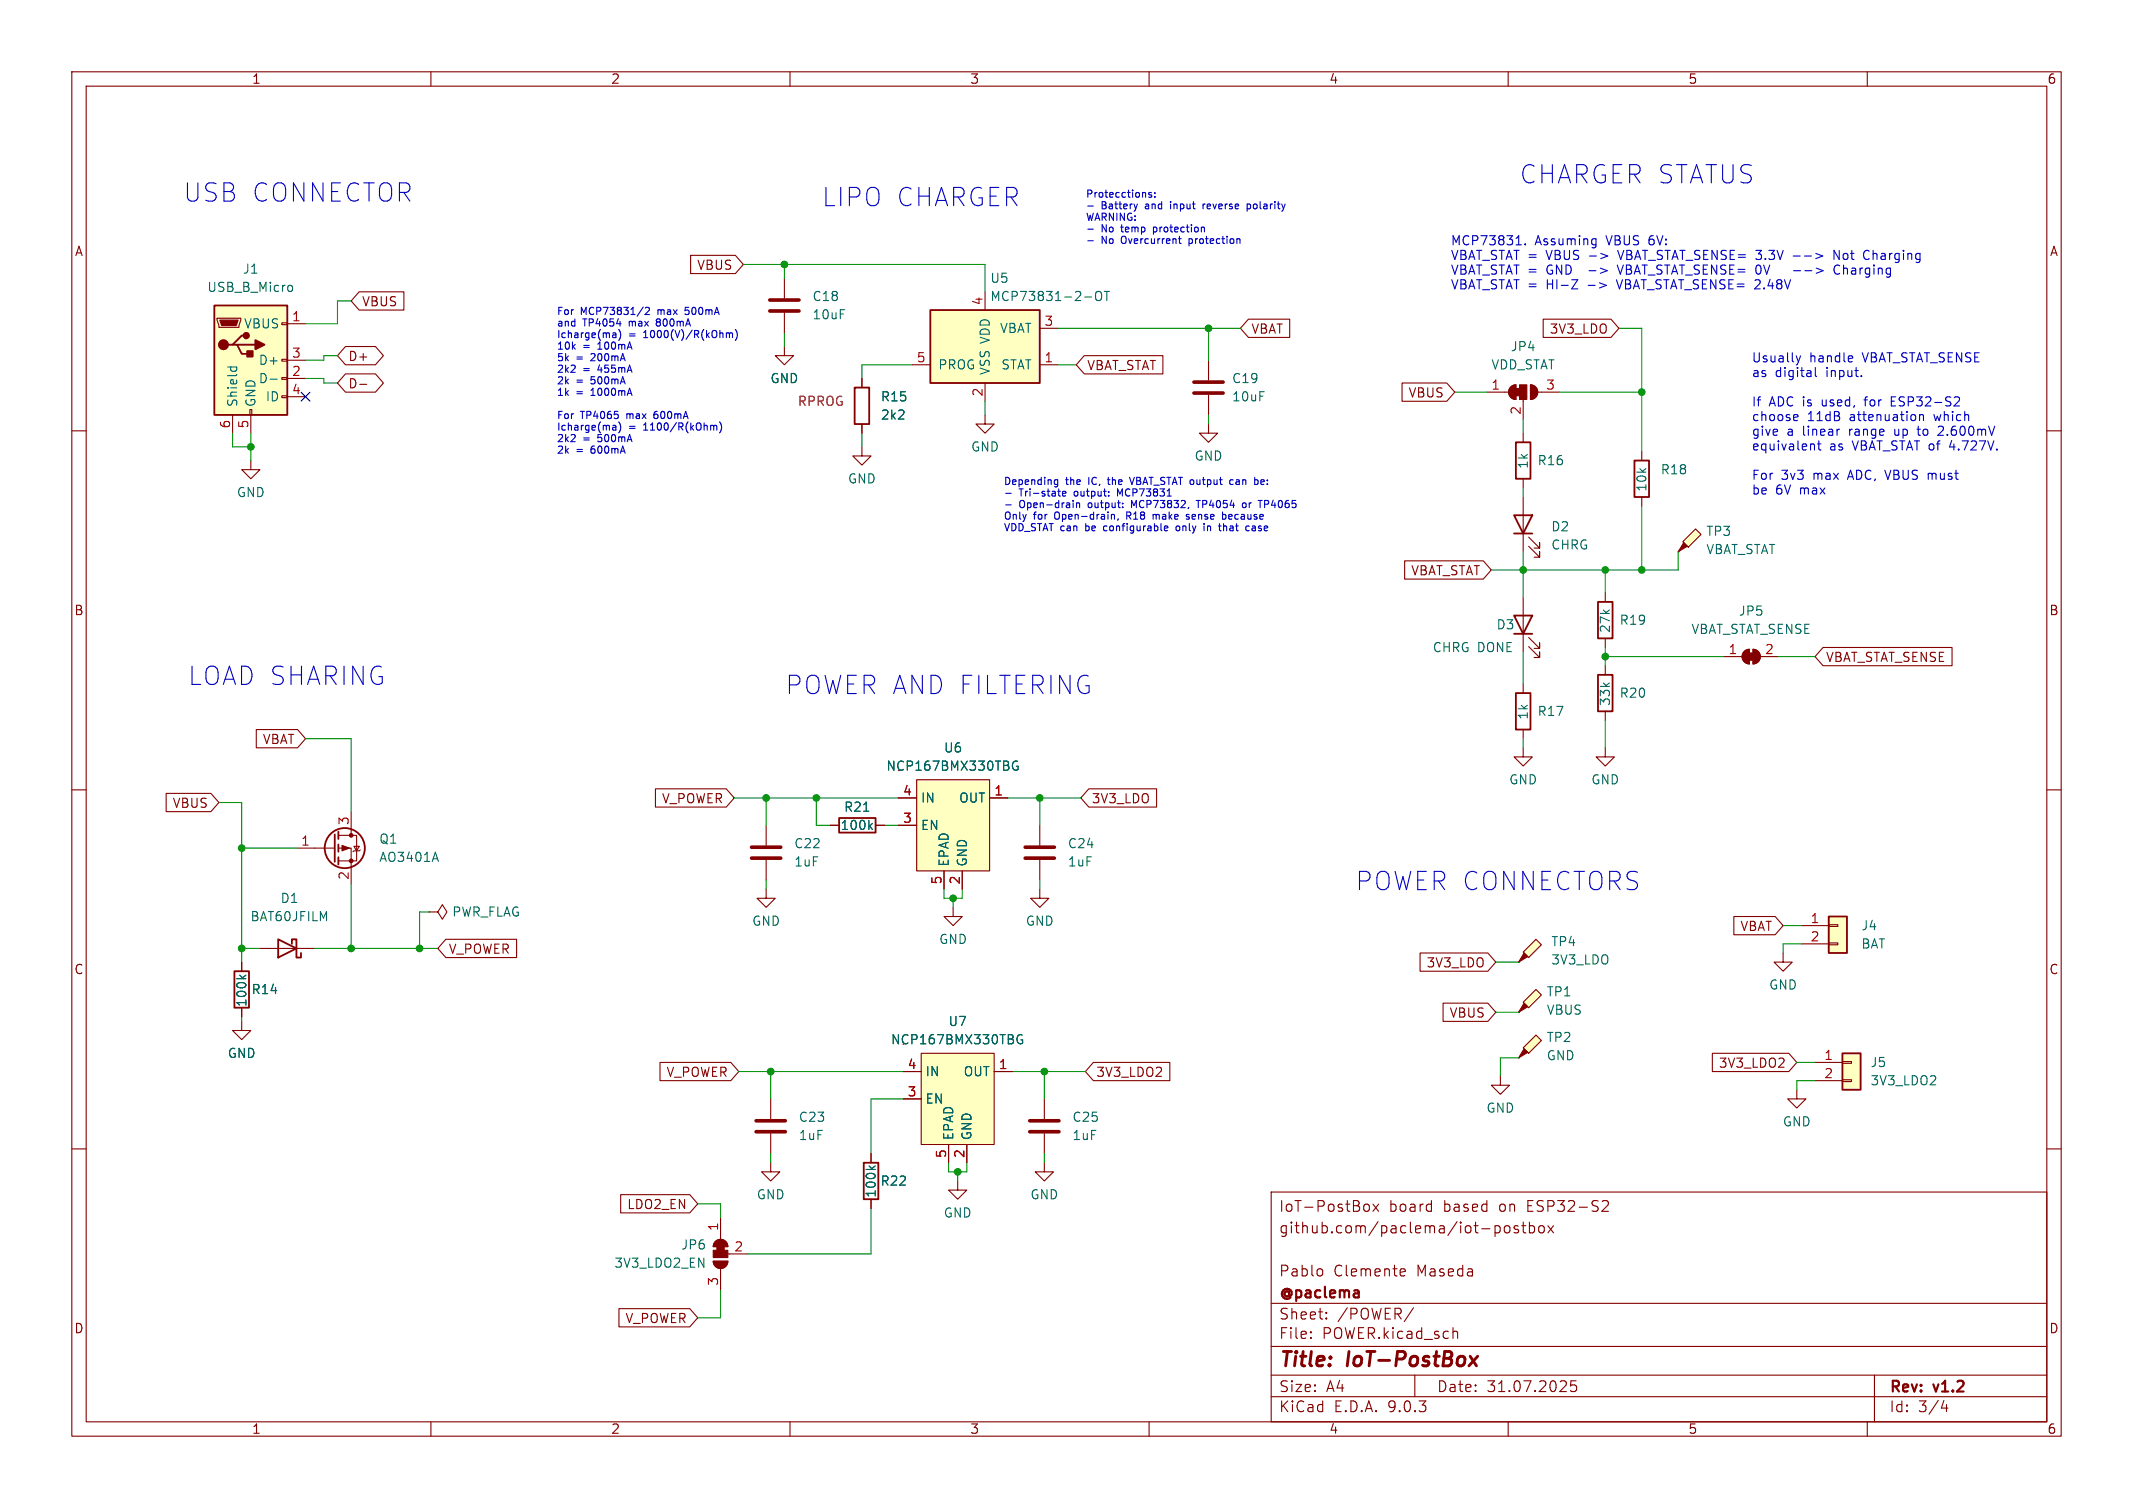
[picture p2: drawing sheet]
<svg xmlns="http://www.w3.org/2000/svg" width="297mm" height="210mm" viewBox="0 0 297 210" stroke-linecap="round" stroke-linejoin="round" font-family="sans-serif">
<g fill="none" stroke="#840000" stroke-width=".15">
<path d="M10 10h277v190h-277zM12 12h273v186h-273zM60 10v2M110 10v2M160 10v2M210 10v2M260 10v2M10 60h2M285 60h2M10 110h2M285 110h2M107.3 153v2.8"/>
<path d="M107.3 157.9v2.8M10 160h2M133.3 164.5v1.2h1.3l-1.3 1.3-1.2-1.3h1.2M177 166h108v32h-108zM183.9 176.7l.3 .3v.4l-.3 .3M190.2 167.7a.41 .41 0 0 1 .5 .3v.4a.41 .41 0 0 1-.5 .3M191.2 167.7l.8 1M192 167.7l-.8 1M195.2 176.7l.4 .1 .1 .3-.7 .1M195.6 177.6l-.4 .1M208.2 170.8l.4-.1 .3 .3v.4l-.2 .2-.1 .1-.4-.1M209.6 170.8a.41 .41 0 0 1 .6 .2v.4a.41 .41 0 0 1-.3 .3 .41 .41 0 0 1-.4-.3v-.4z"/>
<path d="M211.4 170.8l-.4-.1-.2 .2 .1 .2 .5 .2 .1 .1-.1 .2-.2 .1-.4-.1M211.9 170.7h.6M212.1 170.2v1.3l.1 .1 .3 .1M213 170.8l.4-.1 .3 .3v.4l-.2 .2-.1 .1-.4-.1M213 170.2v1.5M214.4 170.8a.41 .41 0 0 1 .6 .2v.4a.41 .41 0 0 1-.4 .3 .41 .41 0 0 1-.4-.3v-.4zM215.5 170.7l.8 1M216.3 170.7l-.8 1M223.2 167.3l.1-.1 .5 .1a.41 .41 0 0 1 .1 .5l-.9 .9h1M285 160h2M60 198v2M110 198v2"/>
<path d="M160 198v2M177 194.5h108M177 191.5h108M177 187.5h108M177 181.5h108M182.5 186.3h.1l-.1 .1M182.5 186.3v.1M182.5 185.5v.1M182.5 185.5h.1l-.1 .1M184.7 183.6v.1M184.7 183.6h-.1l.1 .1M184.7 182.8v.1"/>
<path d="M184.7 182.8h-.1l.1 .1M196.8 182.1l-1.3 2M197 191.5v3M202.4 185.5l.1-.1 .4 .1 .1 .9M210 198v2M219.5 192.3h-.8v.7l.2-.1h.5l.1 .3v.5l-.3 .1h-.3l-.2-.1M260 198v2M261 191.5v6.5M270.7 195l-.4 1.1h.9M271 195.6v1"/>
</g>
<path d="M204.7 188.9l.9 1.3M205.8 188.9l-1.3 1.3" fill="none" stroke="#840000" stroke-width=".4"/>
<path d="M105.3 156.1h4M105.3 157.6h4" fill="none" stroke="#840000" stroke-width=".51"/>
<path d="M212.1 145.9l1.8-1.8 .7 .8-1.7 1.8z" fill="#ffffc2"/>
<path d="M212.2 146.1l.5 .5-1.2 .7z" fill="#840000" stroke="#840000" stroke-width=".15"/>
<path d="M228.6 62.9v1.2M228.6 69.2v1.3M223.5 82.6v1.2M223.5 88.9v1.3M144.8 114.9v2.8M144.8 119.8v2.8M211.5 147.3h.1M212.1 145.9l1.8-1.8 .7 .8-1.7 1.8z" fill="none" stroke="#840000" stroke-width=".15"/>
<path d="M142.7 118h4.1M142.7 119.5h4.1" fill="none" stroke="#840000" stroke-width=".51"/>
<path d="M227.6 64.1h2v5.1h-2zM222.5 83.8h2v5.1h-2z" fill="none" stroke="#840000" stroke-width=".25"/>
<path d="M213.9 137.8l.7 .8-1.7 1.7-.8-.7z" fill="#ffffc2"/>
<path d="M212.2 139.7l.5 .5-1.2 .8z" fill="#840000" stroke="#840000" stroke-width=".15"/>
<path d="M213.9 137.8l.7 .8-1.7 1.7-.8-.7zM211.5 141h.1M107.3 161.9v1.3h1.3l-1.3 1.3-1.3-1.3h1.3" fill="none" stroke="#840000" stroke-width=".15"/>
<path d="M129.5 43.2h15.3v10.1h-15.3z" fill="#ffffc2"/>
<path d="M129.5 43.2h15.3v10.1h-15.3z" fill="none" stroke="#840000" stroke-width=".25"/>
<path d="M109.2 48.3v1.2h1.3l-1.3 1.3-1.3-1.3h1.3M127 50.8h2.5M137.2 40.6v2.6M137.2 53.3v2.6M144.8 50.8h2.5M144.8 45.7h2.5M168.3 59.1v1.2h1.2l-1.2 1.3-1.3-1.3h1.3M106.7 114.9v2.8M106.7 119.8v2.8M106.7 123.8v1.3h1.2l-1.2 1.3-1.3-1.3h1.3" fill="none" stroke="#840000" stroke-width=".15"/>
<path d="M151 41.4h1M152.7 40.6a.42 .42 0 0 1 .5 0 .42 .42 0 0 1 .2 .4v.4a.42 .42 0 0 1-.4 .5 .42 .42 0 0 1-.5-.5v-.4zM153.8 40.6h.7M154.1 40.6v1.3" fill="none" stroke="#006464" stroke-width=".15"/>
<path d="M104.6 118h4.1M104.6 119.5h4.1" fill="none" stroke="#840000" stroke-width=".51"/>
<path d="M29.8 42.5h10.2v15.3h-10.2z" fill="#ffffc2"/>
<path d="M29.8 42.5h10.2v15.3h-10.2zM32.4 48h.6l.7 1.3h1.2M33 48h2.6M34.3 46.7h-.6l-1.3 1.3h-.7M210.8 71.8h2.6l-1.3 2.5zM210.8 74.3h2.6M211.1 61.6h2v5.1h-2zM210.8 85.7h2.6l-1.3 2.6zM210.8 88.3h2.6M211.1 96.5h2v5.1h-2zM32.6 135.3h2.1v5h-2.1z" fill="none" stroke="#840000" stroke-width=".25"/>
<g fill="none" stroke="#840000" stroke-width=".15">
<path d="M30.2 44.3h3.3v.3l-.2 1h-2.8zM32.4 57.8v2.5M34.8 57h.3v.8h-.3zM34.9 57.8v2.5M39.2 45h.8v.2h-.8zM39.2 50h.8v.3h-.8zM39.2 52.6h.8v.2h-.8zM39.2 55.1h.8v.3h-.8zM40 45.1h2.5M40 50.2h2.5M40 52.7h2.5M40 55.2h2.5"/>
<path d="M212.1 60.3v1.3M212.1 66.7v1.2M212.1 69.2v7.6M212.9 76.1l1.5 1.5v-.8v.8h-.8M212.9 74.8l1.5 1.5v-.7v.7h-.8M212.1 83.2v7.6M212.1 95.3v1.2M212.9 90l1.5 1.6v-.8v.8h-.8M212.9 88.8l1.5 1.5v-.8v.8h-.8M240 91.4h2.6M242.9 90.7l.3-.2 .4-.1v2.1a1.02 1.02 0 0 1-.9-.7 1.02 1.02 0 0 1 .2-1.1zM244.1 90.4a1.02 1.02 0 0 1 1 1 1.02 1.02 0 0 1-1 1.1z"/>
<path d="M245.1 91.4h2.5M212.1 104.1v1.3h1.3l-1.3 1.3-1.3-1.3h1.3M212.1 101.6v1.3M223.5 104.1v1.3h1.3l-1.3 1.3-1.3-1.3h1.3M33.7 134v1.3M33.7 140.3v1.3"/>
</g>
<g fill="#840000" stroke="#840000" stroke-width=".15">
<path d="M30.6 44.6h2.5l-.2 .7h-2z"/>
<path d="M243.3 90.9h1v1h-1z"/>
<path d="M242.9 90.7l.3-.2 .4-.1v2.1a1.02 1.02 0 0 1-.9-.7 1.02 1.02 0 0 1 .2-1.1z"/>
<path d="M244.1 90.4a1.02 1.02 0 0 1 1 1 1.02 1.02 0 0 1-1 1.1z"/>
</g>
<g fill="#840000" stroke="#840000" stroke-width=".25">
<path d="M34.4 48.9h.8v.8h-.8z"/>
<path d="M35.6 47.4l1.2 .6-1.2 .6z"/>
<circle cx="31.1" cy="48" r=".63"/>
<circle cx="34.3" cy="46.7" r=".38"/>
</g>
<path d="M40.3 39.7l.3 .1 .1 .2v.5l-.4 .1M31.7 51.1h1.3M32.2 51.1l-.1 .4M32.9 51.1l.1 .4M37.6 52.8h1M33.4 135.8l.5 .5M34.2 135.8l-.4 .4" fill="none" stroke="#006464" stroke-width=".15"/>
<path d="M234.3 75.4l1.8-1.7 .8 .7-1.8 1.8z" fill="#ffffc2"/>
<g fill="#840000" stroke="#840000" stroke-width=".15">
<path d="M234.4 75.6l.5 .5-1.2 .7z"/>
<path d="M211.1 54.1h.5v1h-.5z"/>
<path d="M210.4 53.9l.3-.2 .4-.1v2a1.02 1.02 0 0 1-1-.6 1.02 1.02 0 0 1 .3-1.1z"/>
<path d="M211.6 53.6h1v2h-1z"/>
<path d="M213.1 53.6a1.02 1.02 0 0 1 1 1 1.02 1.02 0 0 1-1 1z"/>
</g>
<g fill="none" stroke="#840000" stroke-width=".15">
<path d="M168.3 50.2v2.8M168.3 55v2.8M207 54.6h3.1M210.4 53.9l.3-.2 .4-.1v2a1.02 1.02 0 0 1-1-.6 1.02 1.02 0 0 1 .3-1.1zM212.1 55.6v2.8M213.1 53.6a1.02 1.02 0 0 1 1 1 1.02 1.02 0 0 1-1 1zM214.1 54.6h3.1M120 62.2v1.3h1.3l-1.3 1.3-1.3-1.3h1.3M233.7 76.8h.1M234.3 75.4l1.8-1.7 .8 .7-1.8 1.8zM223.5 92.7v1.3M223.5 99.1v1.2"/>
<path d="M36.2 132.1h7.6M59.7 127h1.3l.6 1 .6-1-.6-1-.6 1M59.7 127h.1M33.7 142.2v1.3h1.2l-1.2 1.3-1.3-1.3h1.3"/>
</g>
<path d="M222.5 94h2v5.1h-2zM38.7 130.8l2.6 1.3-2.6 1.3zM40.6 131.4v-.6h.7v2.6h.6v-.7" fill="none" stroke="#840000" stroke-width=".25"/>
<path d="M166.2 53.2h4.1M166.2 54.7h4.1" fill="none" stroke="#840000" stroke-width=".51"/>
<path d="M254.6 127.6h2.6v5.1h-2.6z" fill="#ffffc2"/>
<path d="M254.6 127.6h2.6v5.1h-2.6z" fill="none" stroke="#840000" stroke-width=".25"/>
<path d="M250.8 128.9h3.8M250.8 131.4h3.8M254.6 128.8h1.3v.2h-1.3zM254.6 131.3h1.3v.3h-1.3z" fill="none" stroke="#840000" stroke-width=".15"/>
<path d="M128.3 146.7h10.1v12.7h-10.1z" fill="#ffffc2"/>
<g fill="none" stroke="#840000" stroke-width=".15">
<path d="M137.2 57.8v1.3h1.2l-1.2 1.2-1.3-1.2h1.3M41.3 118.1h5.3M47.1 116.3h2.6v3.6h-2.6M47.1 118.1h1.8v5.1M48.9 113v3.3M49.3 117.9h.7l-.3 .6zM50.2 118.4l-.2 .1h-.7l-.2 .1M132.7 126.4v1.2h1.3l-1.3 1.3-1.3-1.3h1.3M144.8 123.8v1.3h1.2l-1.2 1.3-1.3-1.3h1.3M248.3 132.7v1.3h1.3l-1.3 1.3-1.3-1.3h1.3M125.7 149.2h2.6M125.7 153h2.6"/>
<path d="M128.3 146.7h10.1v12.7h-10.1zM132.1 159.4v2.5M134.6 159.4v2.5M138.4 149.2h2.6M99.3 175.6h2a1.02 1.02 0 0 1-1 1.1 1.02 1.02 0 0 1-1-1.1zM99.6 172.9a1.02 1.02 0 0 1 1.1-.2 1.02 1.02 0 0 1 .6 .9h-2l.1-.4zM100.3 169.5v3.1M100.3 176.7v3M101.3 174.6h2.8"/>
</g>
<path d="M60.6 118.7l.4 1.3M142.3 144.2a.62 .62 0 0 0-.7 .4 .62 .62 0 0 0 .4 .8l.4-.2v-.4h-.3" fill="none" stroke="#006464" stroke-width=".15"/>
<g fill="none" stroke="#840000" stroke-width=".25">
<path d="M46.6 116.2v3.8M47.1 115.8v1M47.1 117.6v1M47.1 119.4v1"/>
<circle cx="48" cy="118.1" r="2.79"/>
</g>
<g fill="#840000" stroke="#840000" stroke-width=".15">
<path d="M47.6 117.7l1 .4-1 .4z"/>
<path d="M99.8 173.6h1v.5h-1z"/>
<path d="M99.6 172.9a1.02 1.02 0 0 1 1.1-.2 1.02 1.02 0 0 1 .6 .9h-2l.1-.4z"/>
<path d="M99.3 174.1h2v1h-2z"/>
<path d="M99.3 175.6h2a1.02 1.02 0 0 1-1 1.1 1.02 1.02 0 0 1-1-1.1z"/>
<circle cx="48.9" cy="116.3" r=".25"/>
<circle cx="48.9" cy="119.9" r=".25"/>
</g>
<path d="M256.5 146.7h2.6v5.1h-2.6z" fill="#ffffc2"/>
<path d="M256.5 146.7h2.6v5.1h-2.6zM120.3 161.9h2v5.1h-2z" fill="none" stroke="#840000" stroke-width=".25"/>
<path d="M34.9 64.1v1.3h1.3l-1.3 1.3-1.2-1.3h1.2M145.4 153v2.8M145.4 157.9v2.8M250.2 151.8v1.2h1.3l-1.3 1.3-1.3-1.3h1.3M252.7 148h3.8M252.7 150.5h3.8M256.5 147.8h1.3v.3h-1.3zM256.5 150.4h1.3v.2h-1.3zM121.3 160.7v1.2M121.3 167v1.3M145.4 161.9v1.3h1.3l-1.3 1.3-1.3-1.3h1.3" fill="none" stroke="#840000" stroke-width=".15"/>
<path d="M143.4 156.1h4M143.4 157.6h4" fill="none" stroke="#840000" stroke-width=".51"/>
<path d="M121 162.4l.5 .5M121.9 162.4l-.5 .3" fill="none" stroke="#006464" stroke-width=".15"/>
<path d="M127.6 108.6h10.2v12.7h-10.2z" fill="#ffffc2"/>
<path d="M109.2 38.7v2.8M109.2 43.6v2.8M120 52.7v1.3M120 59.1v1.2M125.1 111.1h2.5M125.1 114.9h2.5M127.6 108.6h10.2v12.7h-10.2zM137.8 111.1h2.5M131.4 121.3v2.5M134 121.3v2.5" fill="none" stroke="#840000" stroke-width=".15"/>
<path d="M141.7 106.1a.62 .62 0 0 0-.8 .4 .62 .62 0 0 0 .5 .8l.4-.2v-.4h-.3" fill="none" stroke="#006464" stroke-width=".15"/>
<path d="M119 54h2v5.1h-2z" fill="none" stroke="#840000" stroke-width=".25"/>
<path d="M107.2 41.8h4.1M107.2 43.3h4.1" fill="none" stroke="#840000" stroke-width=".51"/>
<path d="M212.1 132.6l1.8-1.8 .7 .8-1.7 1.8z" fill="#ffffc2"/>
<path d="M212.2 132.7l.5 .5-1.2 .8z" fill="#840000" stroke="#840000" stroke-width=".15"/>
<g fill="none" stroke="#840000" stroke-width=".15">
<path d="M96.2 35.6h6.2l1.1 1.2-1.1 1.3h-6.2zM48.1 52.1h4.2l1.1 1.2-1.1 1.3h-4.2l-1.1-1.3zM48.1 48.3h4.2l1.1 1.2-1.1 1.3h-4.2l-1.1-1.3zM50 40.6h6.2v2.6h-6.2l-1.1-1.3zM50.1 53.5h1M120 52.7v1.3M120 59.1v1.2M151 49.5h10.9v2.6h-10.9l-1.1-1.3zM173.8 44.4h5.8v2.6h-5.8l-1.1-1.3zM195.2 53.3h6.3l1.1 1.3-1.1 1.3h-6.3zM214.9 44.4h9.4l1.1 1.3-1.1 1.3h-9.4zM195.6 78.1h10.9l1.1 1.3-1.1 1.2h-10.9z"/>
<path d="M253.8 90.2h18v2.5h-18l-1.1-1.3zM23.1 110.5h6.3l1.1 1.3-1.1 1.2h-6.3zM35.7 101.6h5.7l1.1 1.3-1.1 1.2h-5.7zM91.3 109.9h9.8l1.1 1.2-1.1 1.3h-9.8zM115.6 114.9h1.2M121.9 114.9h1.3M125.1 114.9h2.5M125.1 111.1h2.5M137.8 111.1h2.5M151.6 109.9h9.4v2.5h-9.4l-1.1-1.3zM33.7 134v1.3M62.1 130.8h9.8v2.6h-9.8l-1.1-1.3z"/>
<path d="M131.4 121.3v2.5M134 121.3v2.5M197.7 132.7h9.5l1.1 1.3-1.1 1.3h-9.5zM200.9 139.7h6.3l1.1 1.3-1.1 1.2h-6.3zM211.5 134h.1M212.1 132.6l1.8-1.8 .7 .8-1.7 1.8zM241.4 127.6h5.8l1.1 1.3-1.1 1.3h-5.8zM33.7 140.3v1.3M91.9 148h9.9l1.1 1.2-1.1 1.3h-9.9zM125.7 149.2h2.6M125.7 153h2.6M132.1 159.4v2.5"/>
<path d="M134.6 159.4v2.5M138.4 149.2h2.6M152.2 148h10.7v2.5h-10.7l-1.1-1.3zM208.9 149.9v1.2h1.3l-1.3 1.3-1.3-1.3h1.3M238.4 146.7h10.7l1.1 1.3-1.1 1.2h-10.7zM86.4 166.4h9.6l1.2 1.2-1.2 1.3h-9.6zM121.3 160.7v1.2M121.3 167v1.3M86.2 182.2h9.8l1.2 1.3-1.2 1.3h-9.8z"/>
</g>
<path d="M116.8 113.9h5.1v2.1h-5.1z" fill="none" stroke="#840000" stroke-width=".25"/>
<path d="M120.3 113h.7M121.1 115l.4 .5M121.5 114.7l-.5 .5M141.7 106.1a.62 .62 0 0 0-.8 .4 .62 .62 0 0 0 .5 .8l.4-.2v-.4h-.3M33.4 135.8l.5 .5M34.2 135.8l-.4 .4M142.3 144.2a.62 .62 0 0 0-.7 .4 .62 .62 0 0 0 .4 .8l.4-.2v-.4h-.3M121 162.4l.5 .5M121.9 162.4l-.5 .3" fill="none" stroke="#006464" stroke-width=".15"/>
<g fill="none" stroke="#009600" stroke-width=".15">
<path d="M103.5 36.8h33.7v3.8M109.2 36.8v1.9M42.5 52.7h2.6v.6h1.9M47 49.5h-1.9v.7h-2.6M48.9 41.9h-1.9v3.2h-4.5M109.2 46.4v1.9M127 50.8h-7v1.9M137.2 55.9v1.9M147.3 45.7h25.4M147.3 50.8h2.6M168.3 45.7v4.5M168.3 57.8v1.3"/>
<path d="M202.6 54.6h4.4M212.1 58.4v1.9M217.2 54.6h11.4M225.4 45.7h3.2v17.2M32.4 60.3v1.9h2.5M34.9 60.3v3.8M120 60.3v1.9M212.1 67.9v1.3M212.1 76.8v6.4M223.5 79.4v3.2M228.6 70.5v8.9M233.7 76.8v2.6h-26.1"/>
<path d="M212.1 90.8v4.5M223.5 91.4h16.5M223.5 90.2v2.5M247.6 91.4h5.1M30.5 111.8h3.2v22.2M33.7 118.1h7.6M42.5 102.9h6.4v10.1M102.2 111.1h22.9M106.7 111.1v3.8M113.7 111.1v3.8h1.9M123.2 114.9h1.9M140.3 111.1h10.2"/>
<path d="M144.8 111.1v3.8M212.1 102.9v1.2M223.5 100.3v3.8M33.7 132.1h2.5M43.8 132.1h17.2M48.9 123.2v8.9M59.7 127h-1.3v5.1M106.7 122.6v1.2M131.4 123.8v1.3h2.6v-1.3M132.7 125.1v1.3M144.8 122.6v1.2M208.3 134h3.2"/>
<path d="M248.3 128.9h2.5M250.8 131.4h-2.5v1.3M33.7 141.6v.6M102.9 149.2h22.8M107.3 149.2v3.8M125.7 153h-4.4v7.7M141 149.2h10.1M145.4 149.2v3.8M208.3 141h3.2M211.5 147.3h-2.6v2.6M250.2 148h2.5M252.7 150.5h-2.5v1.3"/>
<path d="M97.2 167.6h3.1v1.9M100.3 179.7v3.8h-3.1M107.3 160.7v1.2M121.3 168.3v6.3h-17.2M132.1 161.9v1.3h2.5v-1.3M133.3 163.2v1.3M145.4 160.7v1.2"/>
</g>
<path d="M41.9 54.6l1.3 1.3M43.2 54.6l-1.3 1.3" fill="none" stroke="#000084" stroke-width=".15"/>
<g fill="none" stroke="#0000c2" stroke-width=".15">
<path d="M151.5 28.7h.7M151.5 31.9h.7M151.5 33.5h.7M158.4 28.4l-.3 .7M160.3 26.9l-.2-.1-.2 .1 .1 .2 .3 .1v.2h-.4M160.6 31.6v1M160.6 32.3h.1M160.7 31.6l-.1 .1M160.8 27.4v.1M160.8 26.9h.1M163 28.1v.1M163 28.4v.7"/>
<path d="M164.1 33.2h.4M164.2 32.9v.9l.3 .1M165.6 33.2v1M165.6 33.9h.1M165.7 33.2l-.1 .1M167.4 31.6l.3 .2v.5M167.5 28.4v.7M167.8 28.4l-.3 .2M172.4 33.2l.3 .2v.5M173.7 28.5l.2-.1 .2 .2-.1 .4h-.3M173.7 28.4v1M211.1 34.1h.7"/>
<path d="M212.4 34v.1M219.7 39l-.9 1.2h.9M221.1 39.7h1M221.3 35.7h1M221.9 33.2l.3 .1M222.2 34l-.3 .1M222.2 33.2v1.1l-.2 .2M222.7 39.4l1 .3-1 .4M222.9 35.3l1 .4-1 .3M225.1 39l.4 1.2M225.2 36.9l.4 1.3M225.3 34.9l.4 1.2"/>
<path d="M249.7 35.7h1M249.7 37.7h1M251.3 35.7h.9M252.8 35.3l1 .4-1 .3M255.4 36.1v-1.2l.7 1.2M256.2 37a.51 .51 0 0 0-.7 0 .51 .51 0 0 0-.1 .6 .48 .48 0 0 0 .2 .5 .48 .48 0 0 0 .6 0M259.6 36a.44 .44 0 0 0 .7 0M260.3 35l-.1-.1a.46 .46 0 0 0-.6 .1M85.3 46.4h.4l.1 .6M85.3 59.3h.4l.1 .6M85.3 47h.5M85.3 59.9h.5"/>
<path d="M85.8 46.6l-.5 .1M85.8 59.5l-.5 .1M86.1 58.8a1.16 1.16 0 0 1 .1 1.4M86.2 45.9a1.18 1.18 0 0 1 0 1.5M89.6 42.8l-.9 1.2M89.9 42.9l.3-.1 .2 .3-.6 .7h.6M91.1 57.5v.7M91.1 57.8l-.1 .1M91.4 44.5v.2M91.4 44.9v.4M95.4 43.7v.1M95.4 42.8v.4"/>
<path d="M99.3 59.3l.1 .1M99.4 59.4l.1-.2 .3 .1v.6M99.4 59.4v.5M100.2 58.8a1.15 1.15 0 0 1 0 1.5M101.2 46.4h.2l.2 .1M101.6 46.5l.1-.1h.3v.6M101.6 46.5v.5M102.4 45.9a1.15 1.15 0 0 1 0 1.5M249.9 57.7l.4 .1 .1 .2-.7 .2M250.1 49.6l.3 .8M250.3 58.5l-.4 .1M250.4 50.4l-.2 .4"/>
<path d="M250.7 49.6l-.3 .8M252.8 51.2v1.1l.2 .1M256 59.8h.2M257.8 49.6h.1l.1 .3-.6 .1M257.9 50.3l-.1 .1M259.2 52.3v.1M263.4 55.9h.4M264 55.3h-.6v1.2h.6M266.9 59.8h.5M267.1 59.4l.1 1.2M267.3 57.9l.2-.2 .3 .1v.8M267.3 57.7v.9"/>
<path d="M270.1 59.4l-.2 .1M270.5 59.9l-.7 .7h.8M272.7 55.3l.1 .2v.3l-.7 .7h.7M140 68.7h.8M140 70.3h.8M146.8 67.3l.2 .2 .3-.1M147.3 68.4h.4M147.3 66.8v.8l-.1 .2M147.3 66.9l-.3-.1-.2 .2M147.5 69l.2 .1M147.9 68.8l.5-.1v-.2l-.3-.1-.2 .2 .1 .4h.4M149.4 70v.7"/>
<path d="M149.9 70v.7M149.9 70.1l.1-.1 .3 .1v.6M153.8 73.3l-.1 .1 .1 .5M154.2 66.8h.4M154.4 69v.1M154.4 68.5v.1M154.8 71.7l.1-.1 .2 .1 .1 .6M155.7 72.3l-.1 .1M155.9 68.8l-.3-.7v1M156.3 70.6v.1M156.3 70.1v.1M156.9 71.8h.4"/>
<path d="M157.3 66.5l.3 1 .3-1M157.3 71.3h-.4v1M157.9 70.4l-.3-.7v1M160.6 71.6v.7M160.9 71.7l-.2-.1-.1 .1M162.1 73.8l.2 .1h.3M162.1 73.4l.2-.2h.2l.1 .2v.1l-.5 .1M164.1 73.2l-.3 .1v.1v.4l.3 .1M165.6 71.7l-.3-.1-.1 .2v.1l.4 .1v.3h-.4M166.6 69.7h.5M166.8 69.7v1M167.7 72.9v.1"/>
<path d="M167.7 73.2v.7M168.1 73.2v.7M168.3 73.2l-.2 .1M170.3 71.6l.3 .1 .1 .1v.4l-.4 .1M170.4 72.9v1M170.7 73.2l-.3 .1M171.7 66.9l-.3-.1-.2 .2 .1 .4h.4M173 70.1l.2-.1 .3 .1v.4l-.1 .1-.2 .1-.2-.1zM173.7 73.2l.2 .1M173.9 73.9h-.2M174.7 73.2l-.3 .1M174.7 73.5h-.2l-.2 .2 .1 .2h.3"/>
<path d="M175.1 66.9l.1 .1-.1 .4M175.2 69.7h.6M175.9 66.8h-.2l-.1 .2v.4l.3 .1M176 67l-.4 .1M252.5 61.8l.1 .2v.7M253.1 61.8h.5M253.3 61.4v1.1v.1l.3 .1M268.5 65.9v.9M268.7 65.9l-.2 .1"/>
</g>
<g fill="#009600" stroke="#009600" stroke-width=".15">
<circle cx="212.1" cy="79.4" r=".46"/>
<circle cx="228.6" cy="54.6" r=".46"/>
<circle cx="145.4" cy="149.2" r=".46"/>
<circle cx="144.8" cy="111.1" r=".46"/>
<circle cx="132.7" cy="125.1" r=".46"/>
<circle cx="223.5" cy="91.4" r=".46"/>
<circle cx="228.6" cy="79.4" r=".46"/>
<circle cx="168.3" cy="45.7" r=".46"/>
<circle cx="106.7" cy="111.1" r=".46"/>
<circle cx="113.7" cy="111.1" r=".46"/>
<circle cx="109.2" cy="36.8" r=".46"/>
<circle cx="223.5" cy="79.4" r=".46"/>
<circle cx="107.3" cy="149.2" r=".46"/>
<circle cx="133.3" cy="163.2" r=".46"/>
<circle cx="48.9" cy="132.1" r=".46"/>
<circle cx="58.4" cy="132.1" r=".46"/>
<circle cx="33.7" cy="118.1" r=".46"/>
<circle cx="33.7" cy="132.1" r=".46"/>
<circle cx="34.9" cy="62.2" r=".46"/>
</g>
<g font-size="3.5" fill="#0000c2">
<text x="25.4" y="28.3">USB CONNECTOR</text>
<text x="114.3" y="29">LIPO CHARGER</text>
<text x="211.5" y="25.8">CHARGER STATUS</text>
<text x="26" y="95.6">LOAD SHARING</text>
<text x="109.2" y="96.9">POWER AND FILTERING</text>
<text x="188.6" y="124.2">POWER CONNECTORS</text>
</g>
<g font-size="2.8" fill="#840000">
<text x="178" y="190.9">Title:</text>
<text x="187.7" y="190.9">IoT-PostBox</text>
</g>
<g font-size="2.1" fill="#840000">
<text x="178" y="172">github.com/paclema/iot-postbox</text>
<text x="178" y="169">IoT-PostBox</text>
<text x="193.4" y="169">board</text>
<text x="201" y="169">based</text>
<text x="208.9" y="169">on</text>
<text x="212.9" y="169">ESP32-S2</text>
<text x="178" y="178">Pablo</text>
<text x="185.7" y="178">Clemente</text>
<text x="197.3" y="178">Maseda</text>
<text x="178" y="184">Sheet:</text>
<text x="178" y="181.2">@paclema</text>
<text x="186.2" y="184">/POWER/</text>
<text x="178" y="186.7">File:</text>
<text x="184.1" y="186.7">POWER.kicad_sch</text>
<text x="178" y="196.9">KiCad</text>
<text x="178" y="194.1">Size:</text>
<text x="184.7" y="194.1">A4</text>
<text x="185.7" y="196.9">E.D.A.</text>
<text x="193.3" y="196.9">9.0.3</text>
<text x="200" y="194.1">Date:</text>
<text x="207" y="194.1">31.07.2025</text>
<text x="263" y="194.3">Rev:</text>
<text x="263" y="196.9">Id:</text>
<text x="267.1" y="196.9">3/4</text>
<text x="269.4" y="194.3">v1.2</text>
</g>
<g font-size="1.8" fill="#840000">
<text x="35" y="11.9">1</text>
<text x="85" y="11.9">2</text>
<text x="135" y="11.9">3</text>
<text x="185" y="11.9">4</text>
<text x="235" y="11.9">5</text>
<text x="285" y="11.9">6</text>
<text x="10.3" y="35.9">A</text>
<text x="285.3" y="35.9">A</text>
<text x="97" y="37.8">VBUS</text>
<text x="50.3" y="42.9">VBUS</text>
<text x="174.1" y="46.7">VBAT</text>
<text x="215.7" y="46.7">3V3_LDO</text>
<text x="48.4" y="50.5">D+</text>
<text x="151.3" y="51.8">VBAT_STAT</text>
<text x="48.4" y="54.3">D-</text>
<text x="196" y="55.6">VBUS</text>
<text x="196.4" y="80.3">VBAT_STAT</text>
<text x="10.3" y="85.9">B</text>
<text x="285.3" y="85.9">B</text>
<text x="254.2" y="92.4">VBAT_STAT_SENSE</text>
<text x="36.5" y="103.8">VBAT</text>
<text x="23.9" y="112.7">VBUS</text>
<text x="92.1" y="112.1">V_POWER</text>
<text x="151.9" y="112.1">3V3_LDO</text>
<text x="242.2" y="129.9">VBAT</text>
<text x="10.3" y="135.9">C</text>
<text x="62.4" y="133">V_POWER</text>
<text x="198.5" y="134.9">3V3_LDO</text>
<text x="285.3" y="135.9">C</text>
<text x="201.7" y="141.9">VBUS</text>
<text x="239.2" y="148.9">3V3_LDO2</text>
<text x="92.7" y="150.2">V_POWER</text>
<text x="152.6" y="150.2">3V3_LDO2</text>
<text x="87.2" y="168.6">LDO2_EN</text>
<text x="10.3" y="185.9">D</text>
<text x="87" y="184.5">V_POWER</text>
<text x="285.3" y="185.9">D</text>
<text x="35" y="199.9">1</text>
<text x="85" y="199.9">2</text>
<text x="135" y="199.9">3</text>
<text x="185" y="199.9">4</text>
<text x="235" y="199.9">5</text>
<text x="285" y="199.9">6</text>
</g>
<g font-size="1.8" fill="#0000c2">
<text x="201.9" y="34.3">MCP73831.</text>
<text x="213.7" y="34.3">Assuming</text>
<text x="223.8" y="34.3">VBUS</text>
<text x="229.9" y="34.3">6V:</text>
<text x="201.9" y="36.3">VBAT_STAT =</text>
<text x="201.9" y="38.3">VBAT_STAT =</text>
<text x="201.9" y="40.4">VBAT_STAT =</text>
<text x="215.5" y="36.3">VBUS</text>
<text x="215.5" y="38.3">GND</text>
<text x="215.5" y="40.4">HI-Z</text>
<text x="221.7" y="38.3">-&gt;</text>
<text x="225.7" y="40.4">VBAT_STAT_SENSE= 2.48V</text>
<text x="225.8" y="36.3">VBAT_STAT_SENSE= 3.3V</text>
<text x="226" y="38.3">VBAT_STAT_SENSE= 0V</text>
<text x="251.2" y="38.3">--&gt;</text>
<text x="256.4" y="36.3">Not</text>
<text x="257.1" y="38.3">Charging</text>
<text x="260.8" y="36.3">Charging</text>
<text x="243.8" y="50.6">Usually</text>
<text x="243.8" y="52.6">as</text>
<text x="247.2" y="52.6">digital</text>
<text x="252" y="50.6">handle</text>
<text x="254.4" y="52.6">input.</text>
<text x="259.5" y="50.6">VBAT_STAT_SENSE</text>
<text x="243.8" y="56.7">If</text>
<text x="243.8" y="58.7">choose</text>
<text x="246.3" y="56.7">ADC is</text>
<text x="251.7" y="58.7">11dB</text>
<text x="253.9" y="56.7">used,</text>
<text x="257.7" y="58.7">attenuation</text>
<text x="260.1" y="56.7">for</text>
<text x="264" y="56.7">ESP32-S2</text>
<text x="269.6" y="58.7">which</text>
<text x="243.8" y="60.8">give</text>
<text x="243.8" y="62.8">equivalent</text>
<text x="248.8" y="60.8">a</text>
<text x="251.1" y="60.8">linear</text>
<text x="254.7" y="62.8">as</text>
<text x="257.8" y="60.8">range</text>
<text x="258.1" y="62.8">VBAT_STAT of</text>
<text x="264.2" y="60.8">up</text>
<text x="267.7" y="60.8">to</text>
<text x="270.8" y="60.8">2.600mV</text>
<text x="271.9" y="62.8">4.727V.</text>
<text x="243.8" y="66.9">For</text>
<text x="243.8" y="69">be</text>
<text x="247.2" y="69">6V</text>
<text x="248" y="66.9">3v3</text>
<text x="250.7" y="69">max</text>
<text x="252.6" y="66.9">max</text>
<text x="257.6" y="66.9">ADC, VBUS</text>
<text x="269.1" y="66.9">must</text>
</g>
<g font-size="1.8" fill="#006464">
<text x="28.8" y="40.9">USB_B_Micro</text>
<text x="33.7" y="38.3">J1</text>
<text x="137.8" y="39.6">U5</text>
<text x="33.9" y="45.9">VBUS</text>
<text x="113" y="42.1">C18</text>
<text x="113" y="44.7">10uF</text>
<text x="137.8" y="42.1">MCP73831-2-OT</text>
<text x="139.1" y="46.6">VBAT</text>
<text x="35.9" y="51">D+</text>
<text x="35.9" y="53.6">D-</text>
<text x="107.2" y="53.6">GND</text>
<text x="130.6" y="51.7">PROG</text>
<text x="138" y="52.3" transform="rotate(-90 138 52.3)">VSS VDD</text>
<text x="139.3" y="51.7">STAT</text>
<text x="171.5" y="53.6">C19</text>
<text x="207.6" y="51.7">VDD_STAT</text>
<text x="210.3" y="49.1">JP4</text>
<text x="33.2" y="56.8" transform="rotate(-90 33.2 56.8)">Shield</text>
<text x="35.8" y="56.8" transform="rotate(-90 35.8 56.8)">GND</text>
<text x="36.9" y="56.1">ID</text>
<text x="122.6" y="58.6">2k2</text>
<text x="122.6" y="56.1">R15</text>
<text x="171.5" y="56.1">10uF</text>
<text x="135.1" y="63.1">GND</text>
<text x="166.2" y="64.4">GND</text>
<text x="213" y="65.4" transform="rotate(-90 213 65.4)">1k</text>
<text x="214" y="65">R16</text>
<text x="32.9" y="69.4">GND</text>
<text x="118" y="67.5">GND</text>
<text x="229.5" y="68.6" transform="rotate(-90 229.5 68.6)">10k</text>
<text x="231.1" y="66.3">R18</text>
<text x="215.9" y="74.2">D2</text>
<text x="215.9" y="76.7">CHRG</text>
<text x="237.5" y="74.8">TP3</text>
<text x="237.5" y="77.4">VBAT_STAT</text>
<text x="208.3" y="87.9">D3</text>
<text x="224.4" y="88.3" transform="rotate(-90 224.4 88.3)">27k</text>
<text x="225.4" y="87.2">R19</text>
<text x="235.4" y="88.5">VBAT_STAT_SENSE</text>
<text x="242" y="86">JP5</text>
<text x="199.4" y="91">CHRG DONE</text>
<text x="213" y="100.3" transform="rotate(-90 213 100.3)">1k</text>
<text x="214" y="99.9">R17</text>
<text x="224.4" y="98.4" transform="rotate(-90 224.4 98.4)">33k</text>
<text x="225.4" y="97.4">R20</text>
<text x="123.3" y="107.5">NCP167BMX330TBG</text>
<text x="131.3" y="105">U6</text>
<text x="117.4" y="113.3">R21</text>
<text x="128.1" y="112">IN</text>
<text x="133.5" y="112">OUT</text>
<text x="210.1" y="109.4">GND</text>
<text x="221.5" y="109.4">GND</text>
<text x="52.7" y="117.7">Q1</text>
<text x="110.5" y="118.3">C22</text>
<text x="117" y="115.8">100k</text>
<text x="128.1" y="115.8">EN</text>
<text x="148.6" y="118.3">C24</text>
<text x="39" y="126">D1</text>
<text x="52.7" y="120.2">AO3401A</text>
<text x="110.5" y="120.9">1uF</text>
<text x="132.3" y="120.8" transform="rotate(-90 132.3 120.8)">EPAD</text>
<text x="134.8" y="120.8" transform="rotate(-90 134.8 120.8)">GND</text>
<text x="148.6" y="120.9">1uF</text>
<text x="34.8" y="128.5">BAT60JFILM</text>
<text x="62.9" y="127.9">PWR_FLAG</text>
<text x="104.6" y="129.1">GND</text>
<text x="130.7" y="131.7">GND</text>
<text x="142.7" y="129.1">GND</text>
<text x="215.9" y="132">TP4</text>
<text x="259.1" y="129.8">J4</text>
<text x="215.9" y="134.5">3V3_LDO</text>
<text x="259.1" y="132.3">BAT</text>
<text x="34.5" y="140.3" transform="rotate(-90 34.5 140.3)">100k</text>
<text x="34.9" y="138.7">R14</text>
<text x="132" y="143.1">U7</text>
<text x="215.3" y="139">TP1</text>
<text x="215.3" y="141.5">VBUS</text>
<text x="246.2" y="138">GND</text>
<text x="31.6" y="147.5">GND</text>
<text x="124" y="145.6">NCP167BMX330TBG</text>
<text x="215.3" y="145.3">TP2</text>
<text x="215.3" y="147.9">GND</text>
<text x="260.4" y="148.8">J5</text>
<text x="128.8" y="150.1">IN</text>
<text x="128.8" y="153.9">EN</text>
<text x="134.1" y="150.1">OUT</text>
<text x="206.9" y="155.2">GND</text>
<text x="260.4" y="151.4">3V3_LDO2</text>
<text x="111.1" y="159">1uF</text>
<text x="111.1" y="156.4">C23</text>
<text x="132.9" y="158.9" transform="rotate(-90 132.9 158.9)">EPAD</text>
<text x="135.5" y="158.9" transform="rotate(-90 135.5 158.9)">GND</text>
<text x="149.2" y="159">1uF</text>
<text x="149.2" y="156.4">C25</text>
<text x="248.2" y="157.1">GND</text>
<text x="105.3" y="167.2">GND</text>
<text x="122.1" y="166.9" transform="rotate(-90 122.1 166.9)">100k</text>
<text x="122.5" y="165.3">R22</text>
<text x="143.4" y="167.2">GND</text>
<text x="131.3" y="169.8">GND</text>
<text x="85.5" y="176.8">3V3_LDO2_EN</text>
<text x="94.8" y="174.2">JP6</text>
</g>
<g font-size="1.8" fill="#a90000">
<text x="40.6" y="44.8">1</text>
<text x="136.9" y="42.6" transform="rotate(-90 136.9 42.6)">4</text>
<text x="145.3" y="45.5">3</text>
<text x="40.6" y="49.9">3</text>
<text x="40.6" y="52.5">2</text>
<text x="127.6" y="50.5">5</text>
<text x="145.3" y="50.5">1</text>
<text x="32.1" y="59.8" transform="rotate(-90 32.1 59.8)">6</text>
<text x="34.7" y="59.8" transform="rotate(-90 34.7 59.8)">5</text>
<text x="40.6" y="55">4</text>
<text x="136.9" y="55.3" transform="rotate(-90 136.9 55.3)">2</text>
<text x="207.6" y="54.4">1</text>
<text x="211.8" y="57.9" transform="rotate(-90 211.8 57.9)">2</text>
<text x="215.2" y="54.4">3</text>
<text x="240.6" y="91.2">1</text>
<text x="245.7" y="91.2">2</text>
<text x="125.7" y="110.9">4</text>
<text x="138.4" y="110.9">1</text>
<text x="41.8" y="117.9">1</text>
<text x="48.6" y="115" transform="rotate(-90 48.6 115)">3</text>
<text x="125.7" y="114.7">3</text>
<text x="48.6" y="122.6" transform="rotate(-90 48.6 122.6)">2</text>
<text x="131.2" y="123.3" transform="rotate(-90 131.2 123.3)">5</text>
<text x="133.7" y="123.3" transform="rotate(-90 133.7 123.3)">2</text>
<text x="252" y="128.7">1</text>
<text x="252" y="131.2">2</text>
<text x="126.3" y="149">4</text>
<text x="139" y="149">1</text>
<text x="253.9" y="147.7">1</text>
<text x="126.3" y="152.8">3</text>
<text x="253.9" y="150.2">2</text>
<text x="131.8" y="161.4" transform="rotate(-90 131.8 161.4)">5</text>
<text x="134.4" y="161.4" transform="rotate(-90 134.4 161.4)">2</text>
<text x="100.1" y="171.5" transform="rotate(-90 100.1 171.5)">1</text>
<text x="100.1" y="179.1" transform="rotate(-90 100.1 179.1)">3</text>
<text x="102.2" y="174.4">2</text>
</g>
<text font-size="1.8" fill="#840084" x="111" y="56.7">RPROG</text>
<g font-size="1.4" fill="#0000c2">
<text x="151.1" y="27.6">Protecctions:</text>
<text x="153.4" y="29.2">Battery</text>
<text x="159.7" y="29.2">and</text>
<text x="163.4" y="29.2">input</text>
<text x="168.2" y="29.2">reverse</text>
<text x="174.6" y="29.2">polarity</text>
<text x="151.1" y="30.8">WARNING:</text>
<text x="153.4" y="32.4">No</text>
<text x="153.4" y="34">No</text>
<text x="156.4" y="32.4">temp</text>
<text x="156.4" y="34">Overcurrent</text>
<text x="161" y="32.4">protection</text>
<text x="166" y="34">protection</text>
<text x="77.5" y="43.9">For</text>
<text x="77.5" y="45.5">and</text>
<text x="77.5" y="47.2">Icharge(ma)</text>
<text x="80.9" y="43.9">MCP73831/2</text>
<text x="81.2" y="45.5">TP4054</text>
<text x="87.6" y="47.2">=</text>
<text x="87.8" y="45.5">max</text>
<text x="89.8" y="47.2">1000(V)/R(kOhm)</text>
<text x="91.8" y="43.9">max</text>
<text x="91.9" y="45.5">800mA</text>
<text x="95.9" y="43.9">500mA</text>
<text x="77.5" y="48.8">10k</text>
<text x="77.5" y="50.4">5k</text>
<text x="77.5" y="52">2k2</text>
<text x="77.5" y="53.6">2k</text>
<text x="80.3" y="50.4">=</text>
<text x="80.3" y="53.6">=</text>
<text x="81.2" y="48.8">=</text>
<text x="81.2" y="52">=</text>
<text x="82.5" y="50.4">200mA</text>
<text x="82.5" y="53.6">500mA</text>
<text x="83.5" y="48.8">100mA</text>
<text x="83.5" y="52">455mA</text>
<text x="77.5" y="55.2">1k</text>
<text x="77.5" y="58.4">For</text>
<text x="80.3" y="55.2">=</text>
<text x="80.9" y="58.4">TP4065</text>
<text x="82.5" y="55.2">1000mA</text>
<text x="87.5" y="58.4">max</text>
<text x="91.5" y="58.4">600mA</text>
<text x="77.5" y="60">Icharge(ma)</text>
<text x="77.5" y="61.6">2k2</text>
<text x="77.5" y="63.3">2k</text>
<text x="80.3" y="63.3">=</text>
<text x="81.2" y="61.6">=</text>
<text x="82.5" y="63.3">600mA</text>
<text x="83.5" y="61.6">500mA</text>
<text x="87.6" y="60">=</text>
<text x="89.8" y="60">1100/R(kOhm)</text>
<text x="139.7" y="67.6">Depending</text>
<text x="142" y="69.2">Tri-state</text>
<text x="142" y="70.8">Open-drain</text>
<text x="148.4" y="67.6">the</text>
<text x="149.8" y="69.2">output:</text>
<text x="151.7" y="70.8">output:</text>
<text x="151.8" y="67.6">IC,</text>
<text x="154.8" y="67.6">the</text>
<text x="156" y="69.2">MCP73831</text>
<text x="158" y="70.8">MCP73832,</text>
<text x="158.1" y="67.6">VBAT_STAT output</text>
<text x="167.4" y="70.8">TP4054</text>
<text x="172.5" y="67.6">can</text>
<text x="174" y="70.8">or</text>
<text x="176.2" y="67.6">be:</text>
<text x="176.5" y="70.8">TP4065</text>
<text x="139.7" y="72.4">Only</text>
<text x="139.7" y="74">VDD_STAT can</text>
<text x="144" y="72.4">for</text>
<text x="147.1" y="72.4">Open-drain,</text>
<text x="151.4" y="74">be</text>
<text x="154.1" y="74">configurable</text>
<text x="157.3" y="72.4">R18</text>
<text x="161.3" y="72.4">make</text>
<text x="164.5" y="74">only</text>
<text x="166.2" y="72.4">sense</text>
<text x="168.6" y="74">in</text>
<text x="171" y="74">that</text>
<text x="171.4" y="72.4">because</text>
<text x="175" y="74">case</text>
</g>
</svg>
